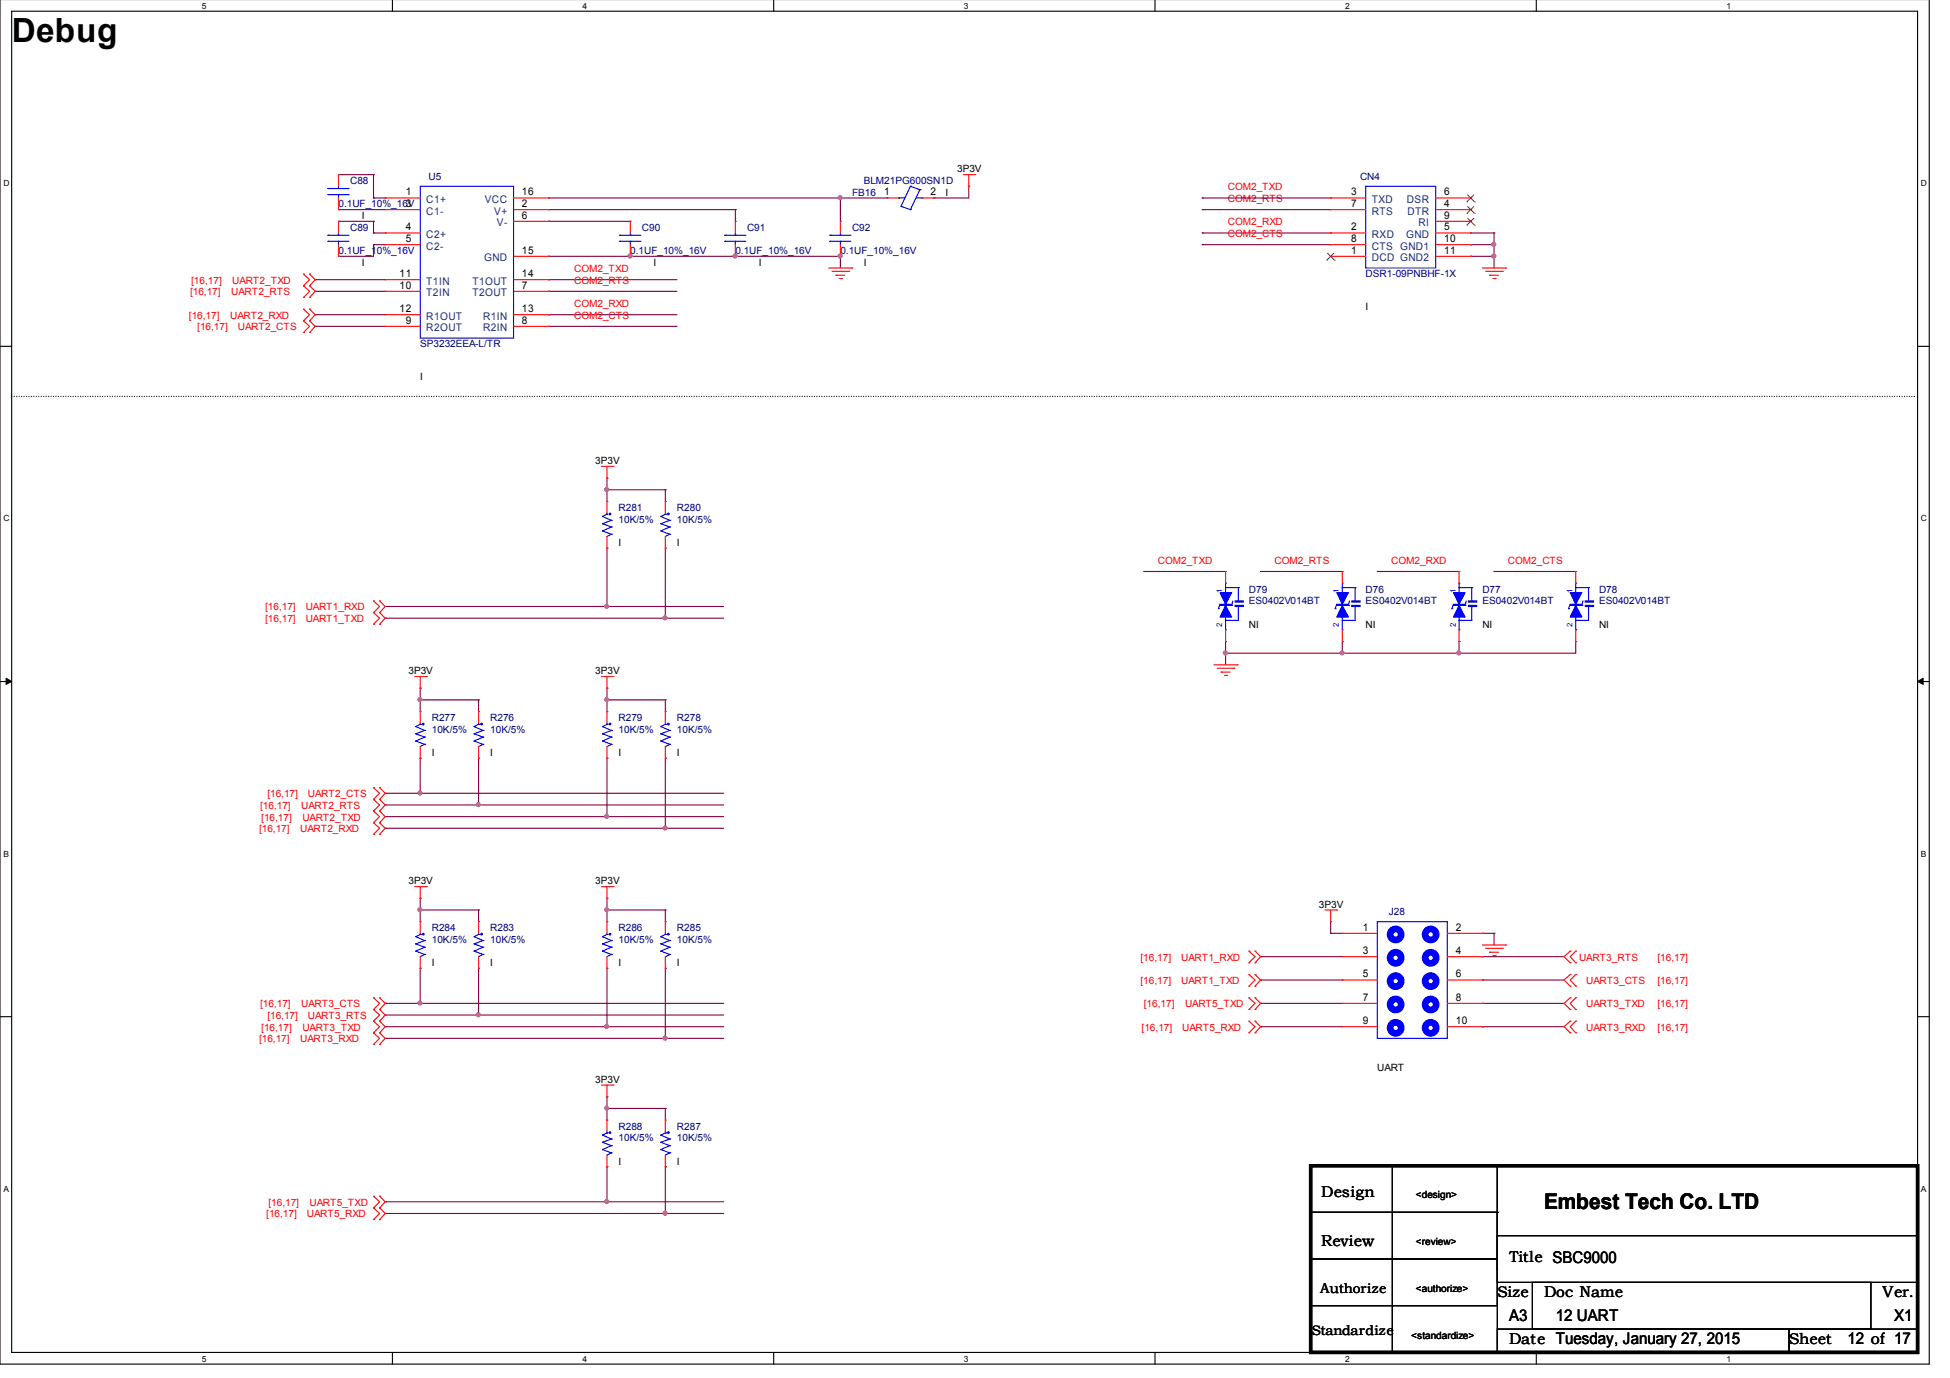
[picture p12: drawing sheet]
<svg xmlns="http://www.w3.org/2000/svg" width="297mm" height="210mm" viewBox="0 0 297 210" stroke-linecap="round" stroke-linejoin="round" font-family="sans-serif">
<path d="M0 -.1v207.9h293.9v-207.9M1.8 1.7h290.3v204.3h-290.3z" fill="none" stroke="#000" stroke-width=".17"/>
<g fill="#fff">
<path d="M30.7 .2h.6v1.3h-.6z"/>
<path d="M30.7 206.3h.6v1.3h-.6z"/>
</g>
<path d="M59.8 -.1v1.8M59.8 206v1.8" fill="none" stroke="#000" stroke-width=".17"/>
<g fill="#fff">
<path d="M88.7 .2h.6v1.3h-.6z"/>
<path d="M88.7 206.3h.6v1.3h-.6z"/>
</g>
<path d="M117.9 -.1v1.8M117.9 206v1.8" fill="none" stroke="#000" stroke-width=".17"/>
<g fill="#fff">
<path d="M146.8 .2h.6v1.3h-.6z"/>
<path d="M146.8 206.3h.6v1.3h-.6z"/>
</g>
<path d="M175.9 -.1v1.8M175.9 206v1.8" fill="none" stroke="#000" stroke-width=".17"/>
<g fill="#fff">
<path d="M204.9 .2h.6v1.3h-.6z"/>
<path d="M204.9 206.3h.6v1.3h-.6z"/>
</g>
<path d="M234 -.1v1.8M234 206v1.8" fill="none" stroke="#000" stroke-width=".17"/>
<g fill="#fff">
<path d="M263 .2h.6v1.3h-.6z"/>
<path d="M263 206.3h.6v1.3h-.6z"/>
<path d="M.5 27.2h.9v1.3h-.9z"/>
<path d="M292.6 27.2h.9v1.3h-.9z"/>
<path d="M.5 78.2h.9v1.4h-.9z"/>
<path d="M292.6 78.2h.9v1.4h-.9z"/>
</g>
<path d="M0 52.8h1.8M292.1 52.8h1.8" fill="none" stroke="#000" stroke-width=".17"/>
<g fill="#fff">
<path d="M.5 129.3h.8v1.4h-.8z"/>
<path d="M292.6 129.3h.8v1.4h-.8z"/>
</g>
<path d="M0 103.8h1.8M292.1 103.8h1.8" fill="none" stroke="#000" stroke-width=".17"/>
<path d="M.9 103.3l.9 .5-.9 .4zM292.1 103.8l.8-.5v.9z" fill="#000" stroke="#000" stroke-width=".15"/>
<g fill="#fff">
<path d="M.5 180.4h.7v1.3h-.7z"/>
<path d="M292.6 180.4h.7v1.3h-.7z"/>
</g>
<path d="M0 154.9h1.8M292.1 154.9h1.8M199.6 177.6h28.5v7.1h-28.5zM212.1 177.6h16v28.4h-16zM199.6 184.7h28.5v7.1h-28.5zM199.6 191.8h28.5v7.1h-28.5zM228.1 188.2h64v7.1h-64zM228.1 184.7h.1M228.1 184.7v8.9M233.4 195.3h51.6v7.2h-51.6zM228.1 202.5h44.4v3.5h-44.4zM272.5 202.5h19.6v3.5h-19.6z" fill="none" stroke="#000" stroke-width=".17"/>
<path d="M1.8 60.4h289.8M291.6 60.4h.1" fill="none" stroke="#000" stroke-width=".17" stroke-dasharray="0 .3"/>
<g fill="none" stroke="#800040" stroke-width=".17">
<path d="M51.6 31.9h.1M51.6 26.6h.1M51.6 33.7h.1M51.6 39h.1M51.6 31.9h7.1M51.6 26.6h5.3M51.6 33.7h5.3M56.9 26.6h.1M56.9 30.2h.1M56.9 33.7h.1M56.9 35.5h.1M56.9 37.3h.1"/>
<path d="M56.9 30.2h1.8M56.9 26.6v3.6M56.9 33.7v1.8M56.9 37.3v1.7h-5.3M56.9 35.5h1.8M56.9 37.3h1.8M83.6 39h.1M83.6 33.7h.1M83.6 31.9h.1M83.6 30.2h.1M83.6 30.2h51.5M83.6 31.9h28.4"/>
<path d="M83.6 39h44.4M83.6 33.7h12.4M96 39h.1M112 39h.1M112 31.9h.1M112 31.9v1.8M128 30.2h.1M128 39h.1M128 30.2v3.5M128 39v1.8M142.2 30.2h.1M147.6 28.4h.1"/>
<path d="M147.6 28.4v1.8h-5.4M183.1 31.9h.1M183.1 30.2h.1M183.1 35.5h.1M183.1 37.3h.1M183.1 30.2h19.6M183.1 31.9h19.6M183.1 35.5h19.6M183.1 37.3h19.6M224 35.5h.1M224 37.3h.1M224 39h.1"/>
<path d="M224 39h3.6M224 35.5h3.6M224 37.3h3.6M227.6 35.5h.1M227.6 39h.1M227.6 37.3h.1M227.6 35.5v5.3M48 42.6h.1M48 44.4h.1M48 47.9h.1M48 49.7h.1M48 42.6h10.7"/>
<path d="M48 44.4h10.7M48 47.9h10.7M48 49.7h10.7M83.6 42.6h.1M83.6 44.4h.1M83.6 47.9h.1M83.6 49.7h.1M83.6 42.6h19.5M83.6 44.4h19.5M83.6 47.9h19.5M83.6 49.7h19.5M92.5 74.6h.1"/>
<path d="M92.5 72.8h.1M92.5 72.8v3.6M92.5 74.6h8.8M101.3 74.6h.1M101.3 74.6v1.8M58.7 92.4h.1M58.7 94.2h.1M58.7 92.4h51.5M58.7 94.2h51.5M92.5 83.5h.1M92.5 92.4h.1M92.5 83.5v8.9"/>
<path d="M101.3 83.5h.1M101.3 94.2h.1M101.3 83.5v10.7M174.2 87.1h.1M174.2 87.1h12.5M186.7 99.5h.1M186.7 97.7h.1M186.7 97.7v3.6M192 87.1h.1M192 87.1h12.5M204.5 99.5h.1M204.5 97.7h.1"/>
<path d="M204.5 97.7v1.8M209.8 87.1h.1M209.8 87.1h12.4M222.2 99.5h.1M222.2 97.7h.1M222.2 97.7v1.8M227.6 87.1h.1M227.6 87.1h12.4M240 97.7h.1M240 97.7v1.8h-53.3M64 115.5h.1M64 106.6h.1"/>
<path d="M64 104.8h.1M64 104.8v3.6M64 115.5v5.3M64 106.6h8.9M72.9 115.5h.1M72.9 106.6h.1M72.9 106.6v1.8M72.9 115.5v7.1M92.5 115.5h.1M92.5 106.6h.1M92.5 104.8h.1M92.5 104.8v3.6"/>
<path d="M92.5 115.5v8.9M92.5 106.6h8.8M101.3 115.5h.1M101.3 106.6h.1M101.3 106.6v1.8M101.3 115.5v10.7M58.7 124.4h.1M58.7 120.8h.1M58.7 126.2h.1M58.7 122.6h.1M58.7 124.4h51.5M58.7 126.2h51.5"/>
<path d="M58.7 120.8h51.5M58.7 122.6h51.5M64 120.8h.1M64 138.6h.1M64 136.8h.1M64 136.8v3.6M64 138.6h8.9M72.9 122.6h.1M72.9 138.6h.1M72.9 138.6v1.8M92.5 124.4h.1M92.5 138.6h.1"/>
<path d="M92.5 136.8h.1M92.5 136.8v3.6M92.5 138.6h8.8M101.3 126.2h.1M101.3 138.6h.1M101.3 138.6v1.8M58.7 158.2h.1M58.7 152.8h.1M58.7 156.4h.1M58.7 154.6h.1M58.7 152.8h51.5M58.7 154.6h51.5"/>
<path d="M58.7 156.4h51.5M58.7 158.2h51.5M64 152.8h.1M64 147.5h.1M64 147.5v5.3M72.9 154.6h.1M72.9 147.5h.1M72.9 147.5v7.1M92.5 156.4h.1M92.5 147.5h.1M92.5 147.5v8.9M101.3 158.2h.1"/>
<path d="M101.3 147.5h.1M101.3 147.5v10.7M192 145.7h.1M192 149.3h.1M192 152.8h.1M192 156.4h.1M192 152.8h12.5M192 156.4h12.5M192 145.7h12.5M192 149.3h12.5M202.7 140.4h.1M202.7 142.2h.1"/>
<path d="M202.7 140.4v1.8M202.7 142.2h1.8M225.8 156.4h.1M225.8 145.7h.1M225.8 152.8h.1M225.8 149.3h.1M225.8 142.2h.1M225.8 152.8h12.5M225.8 156.4h12.5M225.8 145.7h12.5M225.8 149.3h12.5M225.8 142.2h1.8"/>
<path d="M227.6 142.2h.1M227.6 142.2v1.7M92.5 167.1h.1M92.5 177.7h.1M92.5 168.8h.1M92.5 167.1v3.5M92.5 177.7v5.4M92.5 168.8h8.8M101.3 177.7h.1M101.3 168.8h.1M101.3 168.8v1.8M101.3 177.7v7.1"/>
<path d="M58.7 183.1h.1M58.7 184.8h.1M58.7 183.1h51.5M58.7 184.8h51.5M92.5 183.1h.1M101.3 184.8h.1"/>
</g>
<g fill="#f0f" stroke="#f0f" stroke-width=".17">
<circle cx="128" cy="30.1" r=".3"/>
<circle cx="128" cy="39" r=".3"/>
<circle cx="112" cy="39" r=".3"/>
<circle cx="96" cy="39" r=".3"/>
<circle cx="227.5" cy="39" r=".3"/>
<circle cx="227.5" cy="37.2" r=".3"/>
<circle cx="222.2" cy="99.5" r=".3"/>
<circle cx="204.4" cy="99.5" r=".3"/>
<circle cx="186.6" cy="99.5" r=".3"/>
<circle cx="101.3" cy="126.1" r=".3"/>
<circle cx="64" cy="120.8" r=".3"/>
<circle cx="72.9" cy="122.6" r=".3"/>
<circle cx="64" cy="106.6" r=".3"/>
<circle cx="92.4" cy="124.3" r=".3"/>
<circle cx="92.4" cy="106.6" r=".3"/>
<circle cx="92.4" cy="74.6" r=".3"/>
<circle cx="92.4" cy="92.3" r=".3"/>
<circle cx="101.3" cy="94.1" r=".3"/>
<circle cx="64" cy="152.8" r=".3"/>
<circle cx="72.9" cy="154.6" r=".3"/>
<circle cx="101.3" cy="158.1" r=".3"/>
<circle cx="64" cy="138.6" r=".3"/>
<circle cx="92.4" cy="156.4" r=".3"/>
<circle cx="92.4" cy="138.6" r=".3"/>
<circle cx="92.4" cy="183" r=".3"/>
<circle cx="92.4" cy="168.8" r=".3"/>
<circle cx="101.3" cy="184.8" r=".3"/>
</g>
<g fill="none" stroke="#f00" stroke-width=".17">
<path d="M51.6 33.7h.1M51.6 39h.1M51.6 26.6h.1M51.6 31.9h.1M51.6 26.6v1.8M51.6 30.2v1.7M51.6 33.7v1.8M51.6 37.3v1.7M58.7 30.2h.1M58.7 31.9h.1M58.7 35.5h.1M58.7 37.3h.1"/>
<path d="M58.7 30.2h5.3M58.7 35.5h5.3M58.7 31.9h5.3M58.7 37.3h5.3M78.2 30.2h5.4M78.2 39h5.4M78.2 31.9h5.4M78.2 33.7h5.4M83.6 31.9h.1M83.6 33.7h.1M83.6 39h.1M83.6 30.2h.1"/>
<path d="M96 33.7h.1M96 39h.1M96 33.7v1.8M96 37.3v1.7M112 33.7h.1M112 39h.1M112 33.7v1.8M112 37.3v1.7M128 33.7h.1M128 39h.1M128 33.7v1.8M128 37.3v1.7"/>
<path d="M135.1 30.2h.1M135.1 30.2h1.8M140.5 30.2h1.7M142.2 30.2h.1M146.7 26.6h1.8M147.6 28.4h.1M147.6 26.6v1.8M148.5 26.6h.1M202.7 39h.1M202.7 35.5h.1M202.7 30.2h.1M202.7 31.9h.1"/>
<path d="M202.7 37.3h.1M202.7 30.2h5.3M202.7 39h5.3M202.7 35.5h5.3M202.7 31.9h5.3M202.7 37.3h5.3M218.7 30.2h5.3M218.7 39h5.3M218.7 35.5h5.3M218.7 31.9h5.3M218.7 37.3h5.3M218.7 33.7h5.3"/>
<path d="M224 31.9h.1M224 35.5h.1M224 30.2h.1M224 33.7h.1M224 37.3h.1M224 39h.1M46.2 43.5h.1M46.2 41.8h.1M46.2 45.3h.1M46.2 48.9h.1M46.2 47.1h.1M46.2 50.6h.1"/>
<path d="M46.2 41.8l1 .8-1 .9M46.2 43.5l1 .9-1 .9M46.2 47.1l1 .8-1 1M46.2 48.9l1 .8-1 .9M47.2 41.8h.1M47.2 43.5h.1M47.2 45.3h.1M47.2 47.1h.1M47.2 48.9h.1M47.2 50.6h.1M47.2 41.8l.8 .8-.8 .9M47.2 43.5l.8 .9-.8 .9"/>
<path d="M47.2 47.1l.8 .8-.8 1M47.2 48.9l.8 .8-.8 .9M58.7 49.7h.1M58.7 44.4h.1M58.7 42.6h.1M58.7 47.9h.1M58.7 44.4h5.3M58.7 49.7h5.3M58.7 42.6h5.3M58.7 47.9h5.3M78.2 44.4h5.4M78.2 49.7h5.4"/>
<path d="M78.2 42.6h5.4M78.2 47.9h5.4M83.6 44.4h.1M83.6 49.7h.1M83.6 47.9h.1M83.6 42.6h.1M126.2 40.8h3.6M126.7 41.3h2.6M127.3 41.9h.1M127.3 41.9h1.4M127.8 42.4h.4M128.2 42.4h.1"/>
<path d="M129.3 41.3h.1M129.8 40.8h.1M225.8 40.8h3.6M226.3 41.3h2.6M226.9 41.9h.1M226.9 41.9h1.4M227.4 42.4h.4M227.8 42.4h.1M228.9 41.3h.1M229.4 40.8h.1M91.6 71h1.8M92.5 72.8h.1"/>
<path d="M92.5 76.4h.1M92.5 71v1.8M92.5 76.4v1.8M93.4 71h.1M101.3 76.4h.1M101.3 76.4v1.8M56.9 95.1h.1M56.9 93.3h.1M56.9 91.5h.1M56.9 93.3l.9 .9-.9 .9M56.9 91.5l.9 .9-.9 .9M57.8 93.3h.1"/>
<path d="M57.8 95.1h.1M57.8 91.5h.1M57.8 93.3l.9 .9-.9 .9M57.8 91.5l.9 .9-.9 .9M92.5 83.5h.1M92.5 81.7v1.8M101.3 83.5h.1M101.3 81.7v1.8M186.7 87.1h.1M186.7 97.7h.1M186.7 87.1v1.7M186.7 95.9v1.8"/>
<path d="M204.5 87.1h.1M204.5 97.7h.1M204.5 87.1v1.7M204.5 95.9v1.8M222.2 87.1h.1M222.2 97.7h.1M222.2 87.1v1.7M222.2 95.9v1.8M240 87.1h.1M240 97.7h.1M240 87.1v1.7M240 95.9v1.8"/>
<path d="M56.9 120h.1M56.9 120l.9 .8-.9 1M57.8 120h.1M57.8 120l.9 .8-.9 1M63.2 103.1h1.7M64 104.8h.1M64 108.4h.1M64 115.5h.1M64 103.1v1.7M64 108.4v1.8M64 113.7v1.8M64.9 103.1h.1"/>
<path d="M72.9 108.4h.1M72.9 115.5h.1M72.9 108.4v1.8M72.9 113.7v1.8M91.6 103.1h1.8M92.5 104.8h.1M92.5 108.4h.1M92.5 115.5h.1M92.5 103.1v1.7M92.5 108.4v1.8M92.5 113.7v1.8M93.4 103.1h.1"/>
<path d="M101.3 108.4h.1M101.3 115.5h.1M101.3 108.4v1.8M101.3 113.7v1.8M184.9 101.3h3.6M185.4 101.8h2.6M186 102.4h.1M186 102.4h1.4M186.5 102.9h.4M186.9 102.9h.1M188 101.8h.1M188.5 101.3h.1"/>
<path d="M56.9 121.8h.1M56.9 123.5h.1M56.9 125.3h.1M56.9 127.1h.1M56.9 121.8l.9 .8-.9 .9M56.9 123.5l.9 .9-.9 .9M56.9 125.3l.9 .9-.9 .9M57.8 121.8h.1M57.8 123.5h.1M57.8 125.3h.1M57.8 127.1h.1M57.8 121.8l.9 .8-.9 .9"/>
<path d="M57.8 123.5l.9 .9-.9 .9M57.8 125.3l.9 .9-.9 .9M63.2 135.1h1.7M64 136.8h.1M64 135.1v1.7M64.9 135.1h.1M91.6 135.1h1.8M92.5 136.8h.1M92.5 135.1v1.7M93.4 135.1h.1M201.8 138.6h1.8M202.7 138.6v1.8"/>
<path d="M203.6 138.6h.1M56.9 157.3h.1M56.9 155.5h.1M56.9 159.1h.1M56.9 153.8h.1M56.9 152h.1M56.9 155.5l.9 .9-.9 .9M56.9 157.3l.9 .9-.9 .9M56.9 152l.9 .8-.9 1M56.9 153.8l.9 .8-.9 .9M57.8 155.5h.1M57.8 157.3h.1"/>
<path d="M57.8 159.1h.1M57.8 152h.1M57.8 153.8h.1M57.8 155.5l.9 .9-.9 .9M57.8 157.3l.9 .9-.9 .9M57.8 152l.9 .8-.9 1M57.8 153.8l.9 .8-.9 .9M64 140.4h.1M64 147.5h.1M64 140.4v1.8M64 145.7v1.8M72.9 140.4h.1"/>
<path d="M72.9 147.5h.1M72.9 140.4v1.8M72.9 145.7v1.8M92.5 140.4h.1M92.5 147.5h.1M92.5 140.4v1.8M92.5 145.7v1.8M101.3 140.4h.1M101.3 147.5h.1M101.3 140.4v1.8M101.3 145.7v1.8M190.2 150.2h.1"/>
<path d="M190.2 148.4h.1M190.2 146.7h.1M190.2 144.9h.1M190.2 153.8h.1M190.2 152h.1M190.2 157.3h.1M190.2 155.5h.1M190.2 148.4l1 .9-1 .9M190.2 144.9l1 .8-1 1M190.2 152l1 .8-1 1M190.2 155.5l1 .9-1 .9M191.2 148.4h.1"/>
<path d="M191.2 150.2h.1M191.2 144.9h.1M191.2 146.7h.1M191.2 152h.1M191.2 153.8h.1M191.2 155.5h.1M191.2 157.3h.1M191.2 148.4l.8 .9-.8 .9M191.2 144.9l.8 .8-.8 1M191.2 152l.8 .8-.8 1M191.2 155.5l.8 .9-.8 .9M202.7 140.4h.1"/>
<path d="M204.5 142.2h.1M204.5 145.7h.1M204.5 149.3h.1M204.5 152.8h.1M204.5 156.4h.1M204.5 142.2h5.3M204.5 145.7h5.3M204.5 149.3h5.3M204.5 152.8h5.3M204.5 156.4h5.3M220.5 142.2h5.3M220.5 145.7h5.3"/>
<path d="M220.5 149.3h5.3M220.5 152.8h5.3M220.5 156.4h5.3M225.8 142.2h.1M225.8 145.7h.1M225.8 149.3h.1M225.8 152.8h.1M225.8 156.4h.1M225.8 143.9h3.6M226.3 144.5h2.6M226.9 145h.1M226.9 145h1.4"/>
<path d="M227.4 145.6h.4M227.8 145.6h.1M228.9 144.5h.1M229.4 143.9h.1M239.2 144.9h.1M239.2 146.7h.1M239.2 148.4h.1M239.2 150.2h.1M239.2 152h.1M239.2 153.8h.1M239.2 155.5h.1M239.2 157.3h.1"/>
<path d="M239.2 144.9l-.9 .8 .9 1M239.2 148.4l-.9 .9 .9 .9M239.2 152l-.9 .8 .9 1M239.2 155.5l-.9 .9 .9 .9M240 146.7h.1M240 144.9h.1M240 150.2h.1M240 148.4h.1M240 153.8h.1M240 152h.1M240 157.3h.1M240 155.5h.1"/>
<path d="M240 144.9l-.8 .8 .8 1M240 148.4l-.8 .9 .8 .9M240 152l-.8 .8 .8 1M240 155.5l-.8 .9 .8 .9M91.6 165.3h1.8M92.5 167.1h.1M92.5 170.6h.1M92.5 177.7h.1M92.5 165.3v1.8M92.5 170.6v1.8M92.5 176v1.7M93.4 165.3h.1"/>
<path d="M101.3 170.6h.1M101.3 177.7h.1M101.3 170.6v1.8M101.3 176v1.7M56.9 184h.1M56.9 182.2h.1M56.9 185.8h.1M56.9 182.2l.9 .9-.9 .9M56.9 184l.9 .8-.9 1M57.8 182.2h.1M57.8 184h.1M57.8 185.8h.1"/>
<path d="M57.8 182.2l.9 .9-.9 .9M57.8 184l.9 .8-.9 1"/>
</g>
<path d="M199.6 177.6h92.5v28.4h-92.5z" fill="none" stroke="#000" stroke-width=".51"/>
<g fill="none" stroke="#00f" stroke-width=".17">
<path d="M50 36.8h.1M50 35.8h.1M50 29.6h.1M50 28.7h.1M50 36.8h3.2M50 35.8h3.2M50 29.6h3.2M50 28.7h3.2M51.6 35.8h.1M51.6 36.8h.1M51.6 28.7h.1M51.6 29.6h.1"/>
<path d="M51.6 28.4v.3M51.6 29.6v.6M51.6 35.5v.3M51.6 36.8v.5M64 28.4h14.2v23.1h-14.2zM94.4 36.8h.1M94.4 35.8h.1M94.4 36.8h3.2M94.4 35.8h3.2M96 35.8h.1M96 36.8h.1M96 35.5v.3"/>
<path d="M96 36.8v.5M110.4 36.8h.1M110.4 35.8h.1M110.4 36.8h3.2M110.4 35.8h3.2M112 35.8h.1M112 36.8h.1M112 35.5v.3M112 36.8v.5M126.4 36.8h.1M126.4 35.8h.1M126.4 36.8h3.2"/>
<path d="M126.4 35.8h3.2M128 35.8h.1M128 36.8h.1M128 35.5v.3M128 36.8v.5M136.9 30.2h.1M136.9 30.2h.9M138.7 28.4h.1M138.7 31.9h.1M138.7 28.4l1.4 .5M138.7 28.4l-1.5 3 1.5 .5M139.6 30.2h.9"/>
<path d="M140.1 28.9h.1M140.1 28.9l-1.4 3M140.5 30.2h.1M208 28.4h10.7v12.4h-10.7zM91.8 79.8h.1M91.8 78.7h.1M91.8 79.8l1.3 .5M91.8 78.7l1.3 .6M92.5 78.3h.1M92.5 78.2v.1M92.5 78.3l-.7 .4M93.1 79.3h.1"/>
<path d="M93.1 79.3l-1.3 .5M100.7 79.8h.1M100.7 78.7h.1M100.7 79.8l1.3 .5M100.7 78.7l1.3 .6M101.3 78.3h.1M101.3 78.2v.1M101.3 78.3l-.6 .4M102 79.3h.1M102 79.3l-1.3 .5M91.8 80.9h.1M91.8 80.9l1.3 .5"/>
<path d="M93.1 81.4h.1M93.1 80.3h.1M93.1 81.4l-.6 .3M93.1 80.3l-1.3 .6M100.7 80.9h.1M100.7 80.9l1.3 .5M102 81.4h.1M102 80.3h.1M102 81.4l-.7 .3M102 80.3l-1.3 .6M185.6 92.7h.1M185.8 92l-.2 .7"/>
<path d="M186.7 88.8h.1M186.7 95.9h.1M186.7 94.5h.1M186.7 89.5h.1M186.7 89.5h1.9M186.7 88.8v1.5M186.7 93.8v2.1M187.6 92.2h.1M187.8 91.5l-.2 .7M188.6 89.5h.1M188.6 92.4h.1M188.6 92.4v2.1h-1.9"/>
<path d="M188.6 89.5v2M203.4 92.7h.1M203.6 92l-.2 .7M204.5 88.8h.1M204.5 95.9h.1M204.5 94.5h.1M204.5 89.5h.1M204.5 89.5h1.9M204.5 88.8v1.5M204.5 93.8v2.1M205.4 92.2h.1M205.6 91.5l-.2 .7"/>
<path d="M206.4 89.5h.1M206.4 92.4h.1M206.4 92.4v2.1h-1.9M206.4 89.5v2M221.1 92.7h.1M221.4 92l-.3 .7M222.2 88.8h.1M222.2 95.9h.1M222.2 94.5h.1M222.2 89.5h.1M222.2 89.5h2M222.2 88.8v1.5"/>
<path d="M222.2 93.8v2.1M223.2 92.2h.1M223.4 91.5l-.2 .7M224.2 89.5h.1M224.2 92.4h.1M224.2 92.4v2.1h-2M224.2 89.5v2M238.9 92.7h.1M239.2 92l-.3 .7M240 88.8h.1M240 95.9h.1M240 94.5h.1"/>
<path d="M240 89.5h.1M240 88.8v1.5M240 93.8v2.1M240 89.5h2M241 92.2h.1M241.1 91.5l-.1 .7M242 89.5h.1M242 92.4h.1M242 89.5v2M242 92.4v2.1h-2M63.3 112.9h.1M63.3 111.8h.1"/>
<path d="M63.3 110.7h.1M63.3 112.9l1.4 .5M63.3 111.8l1.4 .5M63.3 110.7l1.4 .6M64 110.3h.1M64 110.2v.1M64 110.3l-.7 .4M64.7 113.4h.1M64.7 112.3h.1M64.7 111.3h.1M64.7 113.4l-.7 .3M64.7 112.3l-1.4 .6"/>
<path d="M64.7 111.3l-1.4 .5M72.2 112.9h.1M72.2 111.8h.1M72.2 110.7h.1M72.2 112.9l1.4 .5M72.2 111.8l1.4 .5M72.2 110.7l1.4 .6M72.9 110.3h.1M72.9 110.2v.1M72.9 110.3l-.7 .4M73.6 113.4h.1M73.6 112.3h.1"/>
<path d="M73.6 111.3h.1M73.6 113.4l-.7 .3M73.6 112.3l-1.4 .6M73.6 111.3l-1.4 .5M91.8 112.9h.1M91.8 111.8h.1M91.8 110.7h.1M91.8 112.9l1.3 .5M91.8 111.8l1.3 .5M91.8 110.7l1.3 .6M92.5 110.3h.1M92.5 110.2v.1"/>
<path d="M92.5 110.3l-.7 .4M93.1 113.4h.1M93.1 112.3h.1M93.1 111.3h.1M93.1 113.4l-.6 .3M93.1 112.3l-1.3 .6M93.1 111.3l-1.3 .5M100.7 112.9h.1M100.7 111.8h.1M100.7 110.7h.1M100.7 112.9l1.3 .5M100.7 111.8l1.3 .5"/>
<path d="M100.7 110.7l1.3 .6M101.3 110.3h.1M101.3 110.2v.1M101.3 110.3l-.6 .4M102 113.4h.1M102 112.3h.1M102 111.3h.1M102 113.4l-.7 .3M102 112.3l-1.3 .6M102 111.3l-1.3 .5M63.3 144.9h.1M63.3 143.8h.1"/>
<path d="M63.3 142.7h.1M63.3 144.9l1.4 .5M63.3 143.8l1.4 .5M63.3 142.7l1.4 .6M64 142.3h.1M64 142.2v.1M64 142.3l-.7 .4M64.7 145.4h.1M64.7 144.3h.1M64.7 143.3h.1M64.7 145.4l-.7 .3M64.7 144.3l-1.4 .6"/>
<path d="M64.7 143.3l-1.4 .5M72.2 144.9h.1M72.2 143.8h.1M72.2 142.7h.1M72.2 144.9l1.4 .5M72.2 143.8l1.4 .5M72.2 142.7l1.4 .6M72.9 142.3h.1M72.9 142.2v.1M72.9 142.3l-.7 .4M73.6 145.4h.1M73.6 144.3h.1"/>
<path d="M73.6 143.3h.1M73.6 145.4l-.7 .3M73.6 144.3l-1.4 .6M73.6 143.3l-1.4 .5M91.8 144.9h.1M91.8 143.8h.1M91.8 142.7h.1M91.8 144.9l1.3 .5M91.8 143.8l1.3 .5M91.8 142.7l1.3 .6M92.5 142.3h.1M92.5 142.2v.1"/>
<path d="M92.5 142.3l-.7 .4M93.1 145.4h.1M93.1 144.3h.1M93.1 143.3h.1M93.1 145.4l-.6 .3M93.1 144.3l-1.3 .6M93.1 143.3l-1.3 .5M100.7 144.9h.1M100.7 143.8h.1M100.7 142.7h.1M100.7 144.9l1.3 .5M100.7 143.8l1.3 .5"/>
<path d="M100.7 142.7l1.3 .6M101.3 142.3h.1M101.3 142.2v.1M101.3 142.3l-.6 .4M102 145.4h.1M102 144.3h.1M102 143.3h.1M102 145.4l-.7 .3M102 144.3l-1.3 .6M102 143.3l-1.3 .5M209.8 140.4h10.7v17.8h-10.7zM91.8 175.1h.1"/>
<path d="M91.8 174h.1M91.8 172.9h.1M91.8 175.1l1.3 .5M91.8 174l1.3 .5M91.8 172.9l1.3 .6M92.5 172.6h.1M92.5 172.4v.2M92.5 172.6l-.7 .3M93.1 175.6h.1M93.1 174.5h.1M93.1 173.5h.1M93.1 175.6l-.6 .4"/>
<path d="M93.1 174.5l-1.3 .6M93.1 173.5l-1.3 .5M100.7 175.1h.1M100.7 174h.1M100.7 172.9h.1M100.7 175.1l1.3 .5M100.7 174l1.3 .5M100.7 172.9l1.3 .6M101.3 172.6h.1M101.3 172.4v.2M101.3 172.6l-.6 .3M102 175.6h.1"/>
<path d="M102 174.5h.1M102 173.5h.1M102 175.6l-.7 .4M102 174.5l-1.3 .6M102 173.5l-1.3 .5"/>
</g>
<g fill="#00f" stroke="#00f" stroke-width=".17">
<path d="M239.2 90.3h1.8l-1 1.7z"/>
<path d="M240 92.2l1 1.8h-1.8z"/>
<path d="M221.4 90.3h1.8l-1 1.7z"/>
<path d="M222.2 92.2l1 1.8h-1.8z"/>
<path d="M185.8 90.3h1.8l-.9 1.7z"/>
<path d="M186.7 92.2l.9 1.8h-1.8z"/>
<path d="M203.6 90.3h1.8l-.9 1.7z"/>
<path d="M204.5 92.2l.9 1.8h-1.8z"/>
<path d="M239.2 92h1.8v.2h-1.8z" fill-rule="evenodd"/>
<path d="M241.5 92.2h1.2v.2h-1.2z" fill-rule="evenodd"/>
<path d="M241.5 91.5h1.2v.2h-1.2z" fill-rule="evenodd"/>
<path d="M221.4 92h1.8v.2h-1.8z" fill-rule="evenodd"/>
<path d="M223.7 92.2h1.3v.2h-1.3z" fill-rule="evenodd"/>
<path d="M223.7 91.5h1.3v.2h-1.3z" fill-rule="evenodd"/>
<path d="M185.8 92h1.8v.2h-1.8z" fill-rule="evenodd"/>
<path d="M188.1 92.2h1.3v.2h-1.3z" fill-rule="evenodd"/>
<path d="M188.1 91.5h1.3v.2h-1.3z" fill-rule="evenodd"/>
<path d="M203.6 92h1.8v.2h-1.8z" fill-rule="evenodd"/>
<path d="M205.9 92.2h1.3v.2h-1.3z" fill-rule="evenodd"/>
<path d="M205.9 91.5h1.3v.2h-1.3z" fill-rule="evenodd"/>
<circle cx="64.5" cy="142.3" r=".13"/>
<circle cx="73.4" cy="142.3" r=".13"/>
<circle cx="92.9" cy="78.3" r=".13"/>
<circle cx="101.8" cy="78.3" r=".13"/>
<circle cx="92.9" cy="172.5" r=".13"/>
<circle cx="64.5" cy="110.3" r=".13"/>
<circle cx="92.9" cy="110.3" r=".13"/>
<circle cx="73.4" cy="110.3" r=".13"/>
<circle cx="101.8" cy="110.3" r=".13"/>
<circle cx="101.8" cy="172.5" r=".13"/>
<circle cx="92.9" cy="142.3" r=".13"/>
<circle cx="101.8" cy="142.3" r=".13"/>
</g>
<g fill="none" stroke="#804000" stroke-width=".15">
<path d="M202.1 39.6h.1M202.2 38.5l1.1 1.1M203.2 38.5l-1.1 1.1M203.3 39.6h.1M223.4 32.5h.1M223.4 30.7h.1M223.4 34.3h.1M223.5 31.4l1.1 1.1M223.5 29.6l1.1 1.1M223.5 33.2l1.1 1.1M224.5 31.4l-1.1 1.1M224.5 29.6l-1.1 1.1"/>
<path d="M224.5 33.2l-1.1 1.1M224.6 32.5h.1M224.6 30.7h.1M224.6 34.3h.1"/>
</g>
<g fill="none" stroke="#00f" stroke-width="1">
<circle cx="212.6" cy="156.6" r=".85"/>
<circle cx="212.6" cy="145.9" r=".85"/>
<circle cx="212.6" cy="142.3" r=".85"/>
<circle cx="212.6" cy="149.5" r=".85"/>
<circle cx="212.6" cy="153" r=".85"/>
<circle cx="217.9" cy="156.6" r=".85"/>
<circle cx="217.9" cy="145.9" r=".85"/>
<circle cx="217.9" cy="142.3" r=".85"/>
<circle cx="217.9" cy="149.5" r=".85"/>
<circle cx="217.9" cy="153" r=".85"/>
</g>
<text font-size="5.1" x="1.8" y="6.4">Debug</text>
<text font-size="3.3" x="235.2" y="184.2">Embest Tech Co. LTD</text>
<g font-size="2.5">
<text x="229.9" y="201.2">A3</text>
<text x="237" y="201.2">12 UART</text>
<text x="288.5" y="201.2">X1</text>
<text x="281.4" y="204.7">12 of 17</text>
</g>
<g font-size="2.4">
<text x="201.3" y="182.4">Design</text>
<text x="201.3" y="189.8">Review</text>
<text x="228.1" y="197.5">Size</text>
<text x="229.9" y="192.2">Title SBC9000</text>
<text x="235.2" y="197.5">Doc Name</text>
<text x="286.8" y="197.5">Ver.</text>
<text x="229.9" y="204.7">Date Tuesday, January 27, 2015</text>
<text x="272.5" y="204.7">Sheet</text>
</g>
<g font-size="2.1">
<text x="201.1" y="196.9">Authorize</text>
<text x="199.8" y="203.3">Standardize</text>
</g>
<g font-size="1.6">
<text x="61.8" y="29.7">1</text>
<text x="79.5" y="29.7">16</text>
<text x="134.7" y="29.7">1</text>
<text x="141.7" y="29.7">2</text>
<text x="205.8" y="29.7">3</text>
<text x="220" y="29.7">6</text>
<text x="61.8" y="31.5">3</text>
<text x="61.8" y="35.1">4</text>
<text x="79.5" y="31.5">2</text>
<text x="79.5" y="33.3">6</text>
<text x="205.8" y="35.1">2</text>
<text x="205.8" y="31.5">7</text>
<text x="220" y="31.5">4</text>
<text x="220" y="35.1">5</text>
<text x="220" y="33.3">9</text>
<text x="61.8" y="36.8">5</text>
<text x="79.5" y="38.6">15</text>
<text x="205.8" y="38.6">1</text>
<text x="205.8" y="36.8">8</text>
<text x="220" y="36.8">10</text>
<text x="220" y="38.6">11</text>
<text x="60.9" y="44">10</text>
<text x="60.9" y="42.2">11</text>
<text x="60.9" y="47.5">12</text>
<text x="79.5" y="44">7</text>
<text x="79.5" y="47.5">13</text>
<text x="79.5" y="42.2">14</text>
<text x="61.8" y="49.3">9</text>
<text x="79.5" y="49.3">8</text>
<text x="207.6" y="141.7">1</text>
<text x="221.7" y="141.7">2</text>
<text x="207.6" y="145.3">3</text>
<text x="207.6" y="148.9">5</text>
<text x="221.7" y="145.3">4</text>
<text x="221.7" y="148.9">6</text>
<text x="207.6" y="152.4">7</text>
<text x="207.6" y="156">9</text>
<text x="221.7" y="152.4">8</text>
<text x="221.7" y="156">10</text>
</g>
<g font-size="1.6" fill="#004080">
<text x="64.9" y="30.9">C1+</text>
<text x="64.9" y="32.7">C1-</text>
<text x="73.8" y="30.9">VCC</text>
<text x="75.3" y="32.7">V+</text>
<text x="75.7" y="34.5">V-</text>
<text x="209" y="30.9">TXD</text>
<text x="209" y="32.7">RTS</text>
<text x="214.3" y="30.9">DSR</text>
<text x="214.4" y="32.7">DTR</text>
<text x="216.1" y="34.5">RI</text>
<text x="64.9" y="36.3">C2+</text>
<text x="64.9" y="38">C2-</text>
<text x="73.7" y="39.8">GND</text>
<text x="209" y="39.8">DCD GND2</text>
<text x="209" y="36.3">RXD</text>
<text x="209" y="38">CTS GND1</text>
<text x="214.2" y="36.3">GND</text>
<text x="64.9" y="45.1">T2IN</text>
<text x="64.9" y="43.4">T1IN</text>
<text x="72" y="45.1">T2OUT</text>
<text x="72" y="43.4">T1OUT</text>
<text x="64.9" y="50.5">R2OUT</text>
<text x="64.9" y="48.7">R1OUT</text>
<text x="73.6" y="50.5">R2IN</text>
<text x="73.6" y="48.7">R1IN</text>
</g>
<g font-size="1.5" fill="#000080">
<text x="53.3" y="28">C88</text>
<text x="65.3" y="27.4">U5</text>
<text x="129.8" y="29.8">FB16</text>
<text x="131.6" y="28">BLM21PG600SN1D</text>
<text x="207.2" y="27.4">CN4</text>
<text x="51.6" y="31.6">0.1UF_10%_16V</text>
<text x="53.3" y="35.2">C89</text>
<text x="97.8" y="35.2">C90</text>
<text x="113.8" y="35.2">C91</text>
<text x="129.8" y="35.2">C92</text>
<text x="51.6" y="38.7">0.1UF_10%_16V</text>
<text x="96" y="38.7">0.1UF_10%_16V</text>
<text x="112" y="38.7">0.1UF_10%_16V</text>
<text x="128" y="38.7">0.1UF_10%_16V</text>
<text x="208" y="42.3">DSR1-09PNBHF-1X</text>
<text x="64" y="52.9">SP3232EEA-L/TR</text>
<text x="94.2" y="77.8">R281</text>
<text x="103.1" y="77.8">R280</text>
<text x="94.2" y="79.6">10K/5%</text>
<text x="103.1" y="79.6">10K/5%</text>
<text x="190.2" y="90.3">D79</text>
<text x="190.2" y="92">ES0402V014BT</text>
<text x="208" y="90.3">D76</text>
<text x="208" y="92">ES0402V014BT</text>
<text x="225.8" y="90.3">D77</text>
<text x="225.8" y="92">ES0402V014BT</text>
<text x="243.6" y="90.3">D78</text>
<text x="243.6" y="92">ES0402V014BT</text>
<text x="65.8" y="109.8">R277</text>
<text x="65.8" y="111.6">10K/5%</text>
<text x="74.7" y="109.8">R276</text>
<text x="74.7" y="111.6">10K/5%</text>
<text x="94.2" y="109.8">R279</text>
<text x="94.2" y="111.6">10K/5%</text>
<text x="103.1" y="109.8">R278</text>
<text x="103.1" y="111.6">10K/5%</text>
<text x="65.8" y="141.8">R284</text>
<text x="65.8" y="143.6">10K/5%</text>
<text x="74.7" y="141.8">R283</text>
<text x="74.7" y="143.6">10K/5%</text>
<text x="94.2" y="141.8">R286</text>
<text x="94.2" y="143.6">10K/5%</text>
<text x="103.1" y="141.8">R285</text>
<text x="103.1" y="143.6">10K/5%</text>
<text x="211.6" y="139.4">J28</text>
<text x="94.2" y="172.1">R288</text>
<text x="94.2" y="173.8">10K/5%</text>
<text x="103.1" y="172.1">R287</text>
<text x="103.1" y="173.8">10K/5%</text>
</g>
<g font-size="1.5">
<text x="144" y="29.8">I</text>
<text x="145.8" y="26.3">3P3V</text>
<text x="55.1" y="33.4">I</text>
<text x="55.1" y="40.5">I</text>
<text x="99.6" y="40.5">I</text>
<text x="115.6" y="40.5">I</text>
<text x="131.6" y="40.5">I</text>
<text x="208" y="47.3">I</text>
<text x="64" y="57.9">I</text>
<text x="90.7" y="70.7">3P3V</text>
<text x="94.2" y="83.2">I</text>
<text x="103.1" y="83.2">I</text>
<text x="190.2" y="95.6">NI</text>
<text x="208" y="95.6">NI</text>
<text x="225.8" y="95.6">NI</text>
<text x="243.6" y="95.6">NI</text>
<text x="62.2" y="102.7">3P3V</text>
<text x="90.7" y="102.7">3P3V</text>
<text x="65.8" y="115.2">I</text>
<text x="74.7" y="115.2">I</text>
<text x="94.2" y="115.2">I</text>
<text x="103.1" y="115.2">I</text>
<text x="62.2" y="134.7">3P3V</text>
<text x="90.7" y="134.7">3P3V</text>
<text x="200.9" y="138.3">3P3V</text>
<text x="65.8" y="147.2">I</text>
<text x="74.7" y="147.2">I</text>
<text x="94.2" y="147.2">I</text>
<text x="103.1" y="147.2">I</text>
<text x="90.7" y="164.9">3P3V</text>
<text x="209.8" y="163.2">UART</text>
<text x="94.2" y="177.4">I</text>
<text x="103.1" y="177.4">I</text>
<text x="215.6" y="182.6">&lt;design&gt;</text>
<text x="215.6" y="189.7">&lt;review&gt;</text>
<text x="215.6" y="196.8">&lt;authorize&gt;</text>
<text x="215" y="203.9">&lt;standardize&gt;</text>
</g>
<g font-size="1.5" fill="#f00">
<text x="187" y="29">COM2_TXD</text>
<text x="187" y="30.7">COM2_RTS</text>
<text x="187" y="34.3">COM2_RXD</text>
<text x="87.5" y="41.4">COM2_TXD</text>
<text x="187" y="36.1">COM2_CTS</text>
<text x="29" y="45">[16,17]</text>
<text x="29.1" y="43.2">[16,17]</text>
<text x="35.2" y="45">UART2_RTS</text>
<text x="35.4" y="43.2">UART2_TXD</text>
<text x="87.5" y="43.2">COM2_RTS</text>
<text x="87.5" y="46.8">COM2_RXD</text>
<text x="28.8" y="48.5">[16,17]</text>
<text x="30.1" y="50.3">[16,17]</text>
<text x="35.1" y="48.5">UART2_RXD</text>
<text x="36.2" y="50.3">UART2_CTS</text>
<text x="87.5" y="48.5">COM2_CTS</text>
<text x="176.4" y="85.9">COM2_TXD</text>
<text x="194.1" y="85.9">COM2_RTS</text>
<text x="211.9" y="85.9">COM2_RXD</text>
<text x="229.7" y="85.9">COM2_CTS</text>
<text x="40.4" y="94.8">[16,17]</text>
<text x="40.4" y="93">[16,17]</text>
<text x="46.6" y="94.8">UART1_TXD</text>
<text x="46.6" y="93">UART1_RXD</text>
<text x="39.6" y="123.2">[16,17]</text>
<text x="39.8" y="125">[16,17]</text>
<text x="40.7" y="121.4">[16,17]</text>
<text x="45.9" y="123.2">UART2_RTS</text>
<text x="46.1" y="125">UART2_TXD</text>
<text x="46.9" y="121.4">UART2_CTS</text>
<text x="39.5" y="126.8">[16,17]</text>
<text x="45.7" y="126.8">UART2_RXD</text>
<text x="173.7" y="149.9">[16,17]</text>
<text x="173.7" y="146.3">[16,17]</text>
<text x="179.9" y="149.9">UART1_TXD</text>
<text x="179.9" y="146.3">UART1_RXD</text>
<text x="240.5" y="146.3">UART3_RTS</text>
<text x="241.6" y="149.9">UART3_CTS</text>
<text x="252.5" y="146.3">[16,17]</text>
<text x="252.5" y="149.9">[16,17]</text>
<text x="39.6" y="153.4">[16,17]</text>
<text x="40.7" y="155.2">[16,17]</text>
<text x="45.9" y="153.4">UART3_CTS</text>
<text x="46.9" y="155.2">UART3_RTS</text>
<text x="174.2" y="153.4">[16,17]</text>
<text x="180.5" y="153.4">UART5_TXD</text>
<text x="241.6" y="153.4">UART3_TXD</text>
<text x="252.5" y="153.4">[16,17]</text>
<text x="39.5" y="158.8">[16,17]</text>
<text x="39.8" y="157">[16,17]</text>
<text x="45.7" y="158.8">UART3_RXD</text>
<text x="46.1" y="157">UART3_TXD</text>
<text x="173.9" y="157">[16,17]</text>
<text x="180.1" y="157">UART5_RXD</text>
<text x="241.6" y="157">UART3_RXD</text>
<text x="252.5" y="157">[16,17]</text>
<text x="40.6" y="185.4">[16,17]</text>
<text x="40.9" y="183.7">[16,17]</text>
<text x="46.7" y="185.4">UART5_RXD</text>
<text x="47.2" y="183.7">UART5_TXD</text>
</g>
<g font-size="1.3">
<text x="30.7" y="1.4">5</text>
<text x="88.7" y="1.4">4</text>
<text x="146.8" y="1.4">3</text>
<text x="204.9" y="1.4">2</text>
<text x="263" y="1.4">1</text>
<text x=".5" y="28.4">D</text>
<text x="292.6" y="28.4">D</text>
<text x=".5" y="79.4">C</text>
<text x="292.6" y="79.4">C</text>
<text x=".5" y="130.5">B</text>
<text x="292.6" y="130.5">B</text>
<text x=".5" y="181.5">A</text>
<text x="292.6" y="181.5">A</text>
<text x="30.7" y="207.4">5</text>
<text x="88.7" y="207.4">4</text>
<text x="146.8" y="207.4">3</text>
<text x="204.9" y="207.4">2</text>
<text x="263" y="207.4">1</text>
</g>
<g font-size="1.2" fill="#00f">
<text x="186.2" y="95.4" transform="rotate(-90 186.2 95.4)">2</text>
<text x="186.2" y="90.3" transform="rotate(-90 186.2 90.3)">1</text>
<text x="204" y="95.4" transform="rotate(-90 204 95.4)">2</text>
<text x="204" y="90.3" transform="rotate(-90 204 90.3)">1</text>
<text x="221.7" y="95.4" transform="rotate(-90 221.7 95.4)">2</text>
<text x="221.7" y="90.3" transform="rotate(-90 221.7 90.3)">1</text>
<text x="239.5" y="95.4" transform="rotate(-90 239.5 95.4)">2</text>
<text x="239.5" y="90.3" transform="rotate(-90 239.5 90.3)">1</text>
</g>
</svg>
